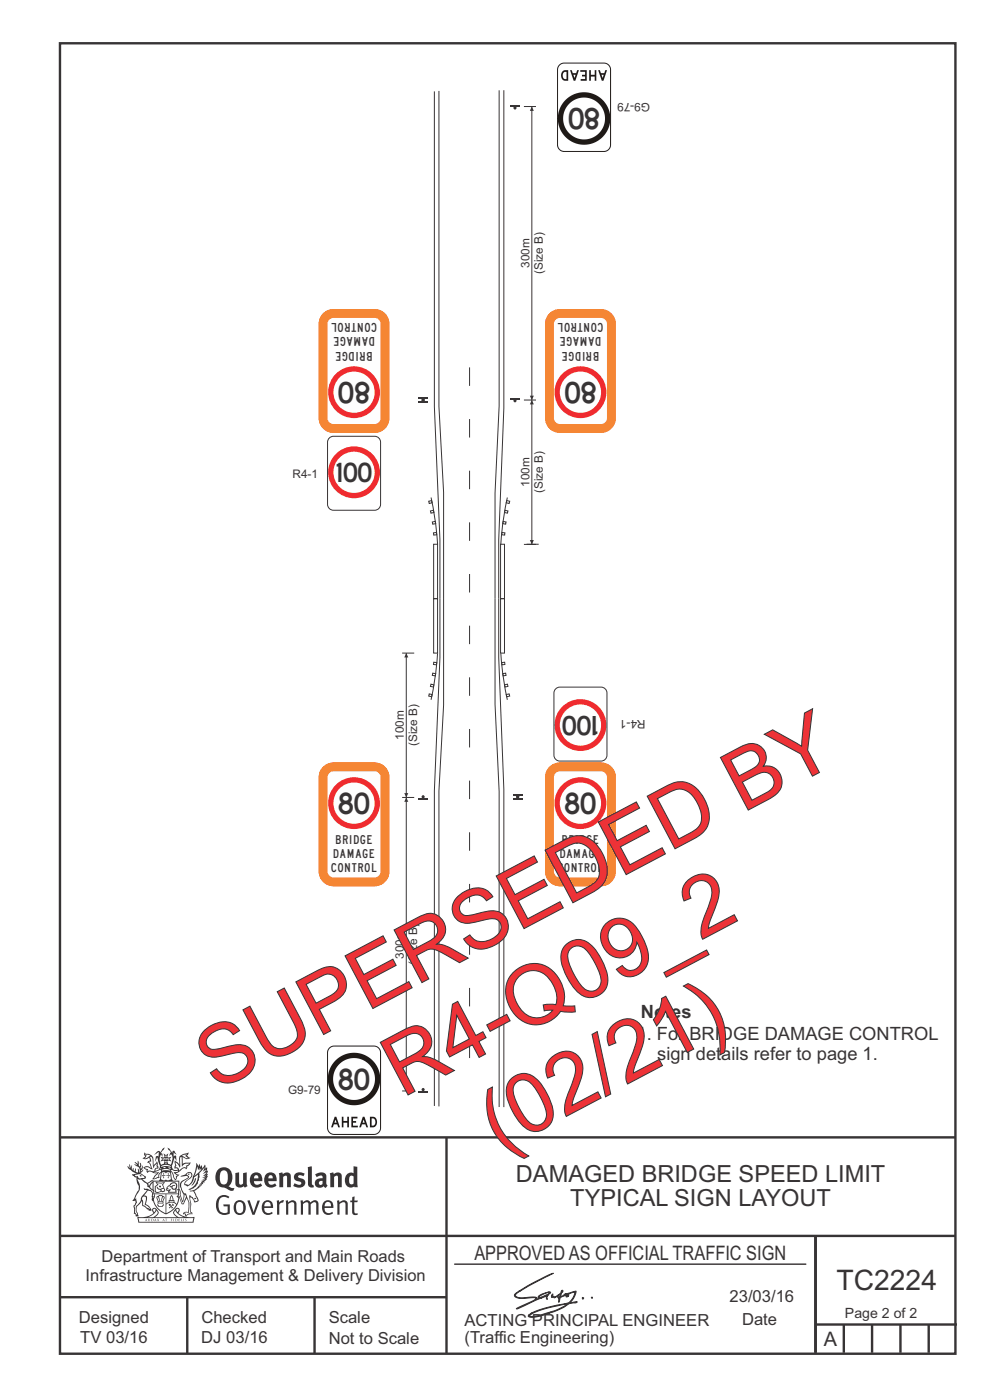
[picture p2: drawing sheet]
<svg xmlns="http://www.w3.org/2000/svg" width="210mm" height="297mm" viewBox="0 0 210 297" stroke-linecap="round" stroke-linejoin="round" font-family="sans-serif">
<g fill="none" stroke="#373435" stroke-width=".51">
<path d="M12.7 9.2h190v278h-190zM12.7 241.3h190M94.7 241.4v45.8M12.7 275.2h82M12.7 262.2h190.1M39.7 275.2v12M66.7 275.2v12M173 262.1v24.9M173 281h30M179 281v6M185 281v6M191 281v6"/>
<path d="M197 281v6"/>
</g>
<path d="M96.4 268.2h74.6" fill="none" stroke="#373435" stroke-width=".21"/>
<g fill="#373435">
<path d="M47 248.4a2.55 2.55 0 0 0 0 2.7l.3 .2a.81 .81 0 0 0 1-1v-.5a1.04 1.04 0 0 0-1.1-1.5zM46.3 248.1a1.82 1.82 0 0 1 2.1-.2 1.82 1.82 0 0 1 .9 1.8 2.29 2.29 0 0 1-.8 2l.7 .3h.5l-.2 .6a2.87 2.87 0 0 1-2-.7 2.12 2.12 0 0 1-1.7-3.1z" fill-rule="evenodd"/>
<path d="M49.9 248.9l.8-.2v2a.46 .46 0 0 0 .3 .6 .46 .46 0 0 0 .6-.3v-2.1l.7-.2v2.4l.2 .5-.5 .3-.3-.3a1.02 1.02 0 0 1-1.2 .3 1.02 1.02 0 0 1-.6-1.1z" fill-rule="evenodd"/>
<path d="M54 249.5l-.1 .5h.9a.49 .49 0 0 0-.2-.6 .49 .49 0 0 0-.6 .1zM53.4 249.1a1.34 1.34 0 0 1 1.6-.2 1.34 1.34 0 0 1 .6 1.5v.2h-1.7a.77 .77 0 0 0 .5 .8 .77 .77 0 0 0 .9-.4l.3 .5a1.59 1.59 0 0 1-2 .2 1.59 1.59 0 0 1-.5-2.1z" fill-rule="evenodd"/>
<path d="M57 249.5l-.1 .5h1a.49 .49 0 0 0-.2-.6 .49 .49 0 0 0-.7 .1zM56.4 249.1a1.34 1.34 0 0 1 1.6-.2 1.34 1.34 0 0 1 .7 1.5v.2h-1.8a.77 .77 0 0 0 .5 .8 .77 .77 0 0 0 .9-.4l.4 .5a1.59 1.59 0 0 1-2.1 .2 1.59 1.59 0 0 1-.5-2.1z" fill-rule="evenodd"/>
<path d="M59.2 248.9l.7-.2 .1 .4a.95 .95 0 0 1 1-.3 .95 .95 0 0 1 .7 .8v2.3h-.8v-2.3a.46 .46 0 0 0-.8 .1v2.2h-.8z" fill-rule="evenodd"/>
<path d="M62.6 249.1a1.75 1.75 0 0 1 2-.1l-.2 .5-.6-.2a.43 .43 0 0 0-.6 .3l.4 .3a1.04 1.04 0 0 1 1.2 1.1 1.04 1.04 0 0 1-1.4 1l-1.2-.4 .3-.6 1 .4 .4-.4a.88 .88 0 0 0-1-.5l-.4-.2-.1-.4z" fill-rule="evenodd"/>
<path d="M65.3 247.6l.8-.2 .1 3.8 .3 .2 .1 .4a.88 .88 0 0 1-1 0 .88 .88 0 0 1-.3-1z" fill-rule="evenodd"/>
<path d="M67.8 250.6a.43 .43 0 0 0-.1 .7 .43 .43 0 0 0 .7-.1v-.7zM66.8 249.1a1.7 1.7 0 0 1 2.4 .1v1.9l.3 .4-.4 .5-.5-.4a1.03 1.03 0 0 1-1.7-.1 1.03 1.03 0 0 1 .8-1.5h.7v-.4a.8 .8 0 0 0-1.2 .1z" fill-rule="evenodd"/>
<path d="M70 248.9l.7-.2 .1 .4a.95 .95 0 0 1 1-.3 .95 .95 0 0 1 .7 .8v2.3h-.8v-2.3a.46 .46 0 0 0-.8 .1v2.2h-.8z" fill-rule="evenodd"/>
<path d="M74.3 249.5a1.48 1.48 0 0 0 0 1.7h.5l.2-.1v-1.5l-.3-.2zM75 247.4l.8 .1 .1 4.4h-.7l-.1-.2a1.26 1.26 0 0 1-1.4 0 1.26 1.26 0 0 1-.5-1.3 1.29 1.29 0 0 1 .4-1.4 1.29 1.29 0 0 1 1.4-.1z" fill-rule="evenodd"/>
<path d="M46.4 253.9a1.72 1.72 0 0 1 2.3 0l-.3 .3a1.24 1.24 0 0 0-1.4-.2 1.24 1.24 0 0 0-.6 1.4 1.49 1.49 0 0 0 1.2 1.9l.7-.1v-1.3h-.8l-.1-.4h1.3v1.9a1.93 1.93 0 0 1-2.2 0 1.93 1.93 0 0 1-.7-2.2l.2-.8z" fill-rule="evenodd"/>
<path d="M50.4 255.1a1.65 1.65 0 0 0 .2 2.2 .99 .99 0 0 0 1-1.4 .78 .78 0 0 0-.4-.8 .78 .78 0 0 0-.8 0zM50 254.9a1.33 1.33 0 0 1 1.6-.1 1.33 1.33 0 0 1 .5 1.4 1.31 1.31 0 0 1-1.3 1.6 1.31 1.31 0 0 1-1.2-1.6v-.6z" fill-rule="evenodd"/>
<path d="M52.5 254.7l.4-.1 .9 2.6 .8-2.5h.5l-1.1 3h-.5z" fill-rule="evenodd"/>
<path d="M56.3 255.2l-.2 .7h1.3a.7 .7 0 0 0-.3-.8 .7 .7 0 0 0-.8 .1zM55.9 255a1.22 1.22 0 0 1 1.5-.2 1.22 1.22 0 0 1 .5 1.5h-1.8a.93 .93 0 0 0 .5 1 .93 .93 0 0 0 1.1-.2l.2 .3a1.43 1.43 0 0 1-1.8 .1 1.43 1.43 0 0 1-.6-1.7z" fill-rule="evenodd"/>
<path d="M58.7 254.7l.4-.1 .1 .5 .4-.4 .6-.1-.2 .5a.66 .66 0 0 0-.8 .7v1.9h-.4z" fill-rule="evenodd"/>
<path d="M60.6 254.7l.4-.1 .1 .5a.94 .94 0 0 1 1-.5 .94 .94 0 0 1 .8 .8v2.3h-.5l-.1-2.5a.81 .81 0 0 0-1.2 .3v2.2h-.4z" fill-rule="evenodd"/>
<path d="M63.7 254.7l.5-.1 .1 .5 .4-.3a.78 .78 0 0 1 1.1 .3 .9 .9 0 0 1 1-.5 .9 .9 0 0 1 .8 .8v2.3h-.5l-.1-2.5a.67 .67 0 0 0-1.1 .3v2.2h-.5v-2.4l-.4-.3-.7 .4v2.3h-.5z" fill-rule="evenodd"/>
<path d="M69 255.2l-.1 .7h1.3a.7 .7 0 0 0-.3-.8 .7 .7 0 0 0-.9 .1zM68.7 255a1.22 1.22 0 0 1 1.5-.2 1.22 1.22 0 0 1 .5 1.5h-1.8a.93 .93 0 0 0 .4 1 .93 .93 0 0 0 1.2-.2l.1 .3a1.44 1.44 0 0 1-1.7 .1 1.44 1.44 0 0 1-.6-1.7z" fill-rule="evenodd"/>
<path d="M71.4 254.7l.5-.1 .1 .5a.94 .94 0 0 1 1-.5 .94 .94 0 0 1 .8 .8v2.3h-.5l-.1-2.5a.81 .81 0 0 0-1.2 .3v2.2h-.4z" fill-rule="evenodd"/>
<path d="M74.7 253.9l.5-.1v.9h.7l-.1 .3h-.6v2.2l.1 .2h.5l.1 .3a.75 .75 0 0 1-1.2-.6v-2.1h-.4v-.3h.4z" fill-rule="evenodd"/>
<path d="M30.8 244.9l1.1 .3-.9 .5h-.4l.6-.5zM31.8 245.4h.2a2.44 2.44 0 0 1 .4 1.9l.1 .5 .7-1-.1 .6 .3 .3a.57 .57 0 0 0-.6 .7l-1-.1-.5 .2 .2-.5-.8-.3 .7-.1 .9 .5 .1-.1-.6-1.3-.2-.2h.5zM30.7 244.4l-.1 .5 .2 .4-.6 .4a1.04 1.04 0 0 0 1.4-.1l.2 .6-.3 .1-.2 .4a.94 .94 0 0 1 .8 1.1l-.2-.1a1.16 1.16 0 0 0-1.5-.1l.3 .4 .4 .2 .1 .5 .2 .1 .1-.2a.94 .94 0 0 1 1.1 .2l.8 .1-1.2 1.2a1.13 1.13 0 0 0 1.2-.2l.4-.1-.1-.4 .5-.8a.83 .83 0 0 0-.6 1.1l-.3-.1-.7 .4 1.1-1.4-.5 .1-.5-.1 1.3-.5-.1-.1-.9 .4v-.3l.2-.2 .3 .1 .1-.3-.2-.4v-.6l-.1-.4-.7 1v-.7a1.42 1.42 0 0 0-1.6-1.8z" fill-rule="evenodd"/>
<path d="M38.5 245.2l.5-.2 .7-.1-.6 .3 .8 .5h-.3zM38.3 245.5l.2-.1 .1 2a1.69 1.69 0 0 1 1.6-.6l-.8 .5 .1 .5a1.1 1.1 0 0 0-1.5 .6l-.1-.5-.2-.2h-.5l.3-.4-.3-.7a1.42 1.42 0 0 1 .8 1.1l.2-.1zM37.1 246.2l.1 1-.2 .3 .1 .4h.5l.1 .2a.96 .96 0 0 1-1.1-.1l-.1 .1a1.06 1.06 0 0 0 1.3 .2v.1a.72 .72 0 0 1-1 .2l.3 .5 .6 .2-.4 .2-.1 .6-.2-.3-.4-1.1-.4-.4 .4 .9a1.54 1.54 0 0 0 .7 1.2l.2-.3a.58 .58 0 0 1 .4-.8l.2-.1h-.3l-.5-.3 .9-.5a.93 .93 0 0 1 1.2-.5v.2l.2-.2 .1-.5a.99 .99 0 0 0 .7-.8l-1.3 .1-.3 .2-.1-1.4 .9 .4 .9-.3h-.4l-.5-.4 .4-.7-.6 .2a1.46 1.46 0 0 0-1.4 2.1v.4l-.2-.4z" fill-rule="evenodd"/>
<path d="M35.6 248.9l.2 .1-.1 .3 .4 .1h-.4v.6l-.1-.6h-.3l.3-.1z" fill-rule="evenodd"/>
<path d="M34.6 248.9l.2 .1v.3l.3 .1h-.3l-.1 .6v-.6h-.4l.4-.1z" fill-rule="evenodd"/>
<path d="M34.3 248.8a.57 .57 0 0 1 .9 .2 .57 .57 0 0 1 .9-.2l.2 1.4h-.2a.57 .57 0 0 1-.9 0 .69 .69 0 0 1-1.1 0zM34.2 248.1l-.3 2.1-.2 .4h3l-.2-.4-.3-2.1h-.2v.2l-.8-.1-.8 .1v-.2z" fill-rule="evenodd"/>
<path d="M34.2 252.4a.3 .3 0 0 0 .6 0 .3 .3 0 0 0-.6 0zM33.3 250.9l.3 .3-.3 .4a.79 .79 0 0 0 0 1.3l.8-.2-.1-.3a.55 .55 0 0 1-.7-.6l.1-.1 .2 .3 .3 .2 .8-.2-.4-.7 .4-.4-.7 .2zM33 250.7l1.1 .2 .9-.2-.4 .6 .4 1.2a.56 .56 0 0 1-.8 .3l-.2 .1a.73 .73 0 0 1-.9 .1 .73 .73 0 0 1-.3-1v-.4l.6-.4z" fill-rule="evenodd"/>
<path d="M35.6 251.8l.7-.4a.58 .58 0 0 1 1-.1 .58 .58 0 0 1-.4 .9l-.3-.3a.43 .43 0 0 1 .6-.4 .57 .57 0 0 0-.8 .2l-.2-.1-.3 .1 .4 .2a.55 .55 0 0 0 .9 .4v.5h-1.3l.3-.4-.1-.1-.6 .1 .2-.3-.2-.1zM35.4 251.8l-.1 .2a.39 .39 0 0 0 .2 .6h.3l-.2 .4h1.9l-.1-.8a.86 .86 0 0 0-.1-1.3 .86 .86 0 0 0-1.3 .4z" fill-rule="evenodd"/>
<path d="M36 254.8h.8v.2h-.8zM36.4 253.8l.2 .8h-.4zM36.4 253.5l-.3 .5-.1 .6h-.2v.4l-.7 .4 .2 .1a1.48 1.48 0 0 1 2.1 .2l.2-.1-.6-.5v-.5h-.2l-.1-.6z" fill-rule="evenodd"/>
<path d="M35.8 255.4l.4 .1 .1 .3 .3-.2-.2-.2a.38 .38 0 0 1 .5 .5l-.2-.2-.3 .2 .3 .2-.3 .3-.1-.4-.4 .4-.1-.2 .4-.3-.1-.1-.2 .1z" fill-rule="evenodd"/>
<path d="M34.5 254h.2v.2l-.2 .6h-.2zM33.6 255.3h.9v.2a.55 .55 0 0 1-.8 .4v-.2l-.2-.1zM33.4 254h.2l.2 .8h-.2zM33.6 255l.8-.1 .1 .2h-.8zM33.8 253.7h.5l-.2 1.1h-.1zM33.3 253.8l-.1 .3 .3 1.1a.48 .48 0 0 0-.1 .6 .48 .48 0 0 0 .5 .2h.5a.49 .49 0 0 0 .2-.8l.3-1.1-.1-.3a1.42 1.42 0 0 0-1.5 0z" fill-rule="evenodd"/>
<path d="M33.7 251.5l.4 .1 .1 .3h-.3z" fill-rule="evenodd"/>
<path d="M41.3 250.1l.3-.2-.2 .8-.6 .8h-.2l.5-.7z" fill-rule="evenodd"/>
<path d="M39.7 249l.3-.2 .5 .2a.88 .88 0 0 1-.6 1.1 1.22 1.22 0 0 0-.8 1.3l.5 .2a.72 .72 0 0 0 .9-.4l.5-.8 .2-.6 .8-.6v.2a2.85 2.85 0 0 1-2 2.9l.1 .1a2.13 2.13 0 0 0 1.9-1.5v-.3a2.01 2.01 0 0 0 .3-1.7l1.1-1.3-.4 1 .7-.5-.7 1 .8-.4-.8 .8 .7-.2-.9 .6 .8-.1-.8 .4h.7l-.8 .3 .3 .2h-.4l.2 .3h-.4l.2 .3h-.4l.1 .2h-.1a2.16 2.16 0 0 1-2 1.1l.1 .2 .4-.1a.76 .76 0 0 1 .7 .8l.5 1.2-.6 .2a1.45 1.45 0 0 0-1.1-1.3l.2 1.8-.1 1.8 .4 .3a1.07 1.07 0 0 0-1.2 .4v-.3l-.5-.2a.87 .87 0 0 1 1.1-.1v-.7a4.4 4.4 0 0 0-.6-3.1l-.1-.3h-.2a2.16 2.16 0 0 1-.7-2.2l.3-.4 1.2-.7a.55 .55 0 0 0-.4-.8zM37.8 252.4a.76 .76 0 0 1 .3 1.1l.6 1.6 .4-1.7 .2 .1a.61 .61 0 0 1-.1 .9l-.3 .8-.2 .1-.7-1.6-.3 .1a1.18 1.18 0 0 0 .1-1.4zM41.8 247.5l.2 .7 .3-.5v.6l.4-.5a1.9 1.9 0 0 1-1.2 1.4l-.3 .3zM38.2 249.6l1.4-.2 .2 .2v.3l-.5 .2a1.26 1.26 0 0 0-.9 1.9l.2 .7a1.84 1.84 0 0 1 .1 2.1l-.4-1.4a.96 .96 0 0 0-.4-1.2l-.4 .2a.78 .78 0 0 1 0 1.3l.1 .3h.4l.4 1.1a.38 .38 0 0 0 .2 .4 .38 .38 0 0 0 .4-.1l.6-1.2a2.94 2.94 0 0 1 .4 2.5l-.1 .4h-.8l-.3 .4v.2l.4-.1 .1 .4 .2 .1a1.02 1.02 0 0 1 1.3-.5v-.4l-.3-.1 .1-1.8-.3-1.3h.1a1.14 1.14 0 0 1 .8 1 .63 .63 0 0 0 .8-.2 .63 .63 0 0 0-.2-.9l-.6-1.2 .9-.6 .2-.4h.3l-.1-.2h.4l-.1-.3h.3l-.1-.3 .5-.1-.2-.2 .6-.4v-.2h-.2l.4-.5h-.3l.3-.5-.4 .1 .4-.5v-.3l-.3 .2 .2-.7-.1-.2-.4 .3v-.8l-.6 .8-.2-.8-.2 .5-.3-.7-.1 .6-.5-.8-.1 1.4-.6 1.8a1.81 1.81 0 0 1-1 1.5l-.6-.2a1.75 1.75 0 0 1 1.1-1.2 .75 .75 0 0 0 .1-1.3 .75 .75 0 0 0-1.2 .4z" fill-rule="evenodd"/>
<path d="M41.2 254.1h.3l.2 .2-.4 .1z" fill-rule="evenodd"/>
<path d="M29.4 258.4h11.6l-.1 .8h-11.4zM31.3 258.2l.5-.1a2.48 2.48 0 0 0 1.4-1.3l.3 .5-.5 .6-.5 .3zM32.5 256.6l.3-.2 .2 .1-.3 .7zM37.2 256.8a2.65 2.65 0 0 0 1.8 1.4h-1.1l-.5-.3-.5-.6zM37.4 256.5l.2-.1 .3 .2-.3 .6zM29.2 258.2l.1 1.2h11.8l.2-1.1-.2-.1a4.1 4.1 0 0 1-3.3-.9l.3-.4-.1-.6a1.06 1.06 0 0 0-1.3 1l.2 .4 .6 .5h-4.7l.3-.1a.84 .84 0 0 0 .6-.8 .84 .84 0 0 0-.5-.8l-.3-.2h-.5l-.1 .6 .3 .4a4.2 4.2 0 0 1-3.4 .9z" fill-rule="evenodd"/>
<path d="M31 258.7l.1 .2h-.2zM31 258.5l-.3 .6 .4-.2 .2 .2z" fill-rule="evenodd"/>
<path d="M31.3 258.6h.3v.4a.25 .25 0 0 0 .2-.1 .25 .25 0 0 0-.1-.3h.1a.29 .29 0 0 1 0 .4 .29 .29 0 0 1-.4 0 .29 .29 0 0 1 0-.4z" fill-rule="evenodd"/>
<path d="M32.2 258.6a.22 .22 0 0 1 .3 .2 .22 .22 0 0 1-.3 .2zM32 258.6l.1 .4a.33 .33 0 0 0 .4 0 .33 .33 0 0 0 0-.4 .33 .33 0 0 0-.5 0z" fill-rule="evenodd"/>
<path d="M32.9 258.7l.1 .2h-.2zM32.9 258.5l-.2 .6 .3-.2 .2 .2z" fill-rule="evenodd"/>
<path d="M33.3 258.6h.2l.1 .1 .2-.1-.2 .2 .2 .3-.3-.3-.1 .3h-.1l.2-.3z" fill-rule="evenodd"/>
<path d="M34.7 258.7l.1 .2h-.2zM34.7 258.5l-.3 .6 .4-.2 .2 .2z" fill-rule="evenodd"/>
<path d="M35 258.5h.5l-.2 .1v.5h-.2l.1-.5z" fill-rule="evenodd"/>
<path d="M36.2 258.6l.3-.1-.1 .1v.2h.1h-.1v.3h-.2z" fill-rule="evenodd"/>
<path d="M36.7 258.6h.2v.5h-.2z" fill-rule="evenodd"/>
<path d="M37.3 258.6a.22 .22 0 0 1 .3 .2 .22 .22 0 0 1-.3 .2zM37.1 258.6v.4a.33 .33 0 0 0 .5 0 .33 .33 0 0 0 0-.4 .33 .33 0 0 0-.5 0z" fill-rule="evenodd"/>
<path d="M37.8 258.6l.4-.1-.2 .1v.2h.1h-.1v.2l.2 .1h-.4z" fill-rule="evenodd"/>
<path d="M38.4 258.6h.2l-.1 .4 .2 .1h-.3z" fill-rule="evenodd"/>
<path d="M38.9 258.6h.2v.5h-.2z" fill-rule="evenodd"/>
<path d="M39.3 258.6h.2h-.1l.2 .3-.2 .2-.1-.1v-.1l.2 .1z" fill-rule="evenodd"/>
<path d="M34.2 247.4a1.51 1.51 0 0 1 2 .2 2.67 2.67 0 0 0-2.1 0zM35.7 247.6l.4 .1 .1 .3-.4-.1zM34.6 247.6h.5l.1 .2h-.4zM34 247.8l.3 .2h-.3zM34.9 246.9l.3-.2 .3 .2zM34.9 245.6l.2 .1v.3h-.2zM35 245.1l.2 .2 .2-.2-.1 .3h-.2zM35.1 246.3h.2l.1 .4-.2-.2-.2 .2zM35.3 245.7l.2-.1v.4h-.2zM34.4 245.7h.3l.1 .3-.4 .1 .2-.2zM35.7 245.7h.3l-.2 .2 .2 .2-.4-.1zM32.7 244.9l1-.5-.1 1-.2-.2-.3 .2-.3 1.1 .5-1 .3 .9a1.84 1.84 0 0 1 .2 1.7l.4 .1a2.48 2.48 0 0 1 2.2 0l.2-.2-.2-.7 .7-1.8 .4 .7-.2-1-.2-.1-.2 .3v-.9l.6 .4-.6-.8-.3 .1-.1 .4-.5-.9-.5-.3 .2 .5 .6 .5-.5 .8 .4-.4a2.06 2.06 0 0 1 0 2.3l-.5-.2-.2-.6 .1-.1 .8 .2-.4-.5 .4-.5-.7 .2-.2-.2 .2-.7-.5 .4-.5-.4 .2 .7-.2 .2-.7-.2 .4 .5-.4 .5 .8-.2 .1 .1-.2 .6-.5 .2a2.02 2.02 0 0 1 0-2.2l.3 .5-.1-.7-.3-.1 .8-1.2-.4 .3-.5 .8-.2-.3a.8 .8 0 0 0-.8 .5z" fill-rule="evenodd"/>
<path d="M29.2 250.1l.3 .1a.61 .61 0 0 1 .8 .4l.3 .2a.8 .8 0 0 1 .6 1l.4 .1 .5 .5a1 1 0 0 1 .5 1.1l-.1 .7v-.5h-.1a.96 .96 0 0 0-.8-1.3l-.2-.2h-.7l-.1-.1-.1 .1 .1 .3h.6l-1.2 1.3-.2 1-.4 .6a1.33 1.33 0 0 0-.5 1.8l.2 .5a1.26 1.26 0 0 1-.5-1.5l-.1-.3a1.56 1.56 0 0 0 .4-1.7l-.3 .2 .2-.5a3.2 3.2 0 0 0 .7-3zM30.4 253.9h.4a2.06 2.06 0 0 1-.1 1.6l.7 .5 .4 .4-.6-.1-.8-.6-.1-.9a.51 .51 0 0 1 .1-.9zM28.6 249.3a1.52 1.52 0 0 1 2.1 .5l-1.1 .2-.2-.1-.1-.4h-.5zM27.5 247v.8l-.3-.4h-.1a3.1 3.1 0 0 0 1.9 1.6l-1 .1 .5 .6 .5 .1 .1 1.1a1.84 1.84 0 0 1-.3 2.5l-.4 .9-.3 .4 .2 .1 .4-.1 .1 .4-.2 .5-.3 .2 .1 1.7h.2l.3 .5 .1 .1 .4-.1-.1-.5a1.3 1.3 0 0 1-.1-1.7l.9-1 .1 1.1 .6 .2 .5 .5 .1-.1 .2 .3h.5a1.85 1.85 0 0 0-1.2-1.4l.1-.3a1.39 1.39 0 0 0 0-1.4l-.5-.1 .5-.5a.66 .66 0 0 1 .9-.4 .66 .66 0 0 1 .3 .9l-.1 .4 .2-.1v.2l-.1 .3 .2 .5 .1-.3a2.24 2.24 0 0 0 .1-2.2 .73 .73 0 0 1-.7-.7 .73 .73 0 0 1 .6-.7v-.2a.94 .94 0 0 0-.9 .8 .48 .48 0 0 1-.1-.6 .48 .48 0 0 1 .5-.2l.5-.3a.51 .51 0 0 0-.8 .2l-.5 .2-1-.8h.6l.2-.5-1.2-.7 .5-.5v-.3l-.5 .4 .1-.2a.69 .69 0 0 0 .2-1v.4l-.2 .3v-1.1l-.3-.2 .1 .6-.1 .2-.4-1.3v.7l-.6-.4 .5 .7-.6-.2 .3 .3a1 1 0 0 1 .7 1.4l-.2-.8v.9l-.5-.2v-.8l-.2 .7-.2-.1-.1-.6-.2 .4-.2-.2 .1-.7-.2 .5z" fill-rule="evenodd"/>
<path d="M29.6 249.4l.2-.1 .3 .2z" fill-rule="evenodd"/>
<path d="M32.4 250.5h5.6v2l-.2-.1v-1.7h-5.2v2.5h5.2v-.8l.1 .2-.1 1.1v-.3h-2.5v4a4.1 4.1 0 0 0 2.6-3.6l.1-.1a4 4 0 0 1-2.8 3.9 4.2 4.2 0 0 1-2.8-4.7l.1 1.2 .1-.1a3.8 3.8 0 0 0 2.5 3.4v-4h-2.5l-.2-.9z" fill-rule="evenodd"/>
<circle cx="40" cy="249.1" r=".17"/>
</g>
<g fill="none" stroke="#373435" stroke-width=".21">
<path d="M92 127h.8v11.5h-.8zM92.8 138.6l-.4 4.5-1 5.4M93.3 127v12.5l-1.2 28.3v66.8M94.1 126.9v22.7l-1 18.2v66.9M99.6 132.7v4M105 127v22.4l.9 18.5v66.9M105.8 127v12.5l1.1 27.9v67.5M106.2 127h.8v11.5h-.8zM106.2 138.6l.5 4.5 .9 5.4M91 147.2l.7 .1-.1 .5-.7-.1zM91.4 145.1l.6 .2-.1 .5-.6-.2zM91.8 142.8l.6 .1-.1 .5-.6-.1z"/>
<path d="M92 140.5l.6 .1v.4h-.7zM99.6 143.7v3.9M99.6 154.6v4M106.4 140.6l.6-.1 .1 .5h-.6zM106.6 142.9l.7-.1v.5l-.6 .1zM107 145.3l.6-.2 .1 .5-.6 .2zM107.4 147.3l.6-.1 .1 .5-.6 .1zM99.6 165.6v3.9M99.6 176.6v3.9M99.6 187.5v3.9"/>
</g>
<path d="M88.7 169.5h2.1" fill="none" stroke="#373435" stroke-width=".36"/>
<circle cx="89.8" cy="169" r=".34" fill="#373435"/>
<path d="M86.2 138.6v30.6M85.3 169.2h2.6" fill="none" stroke="#373435" stroke-width=".21"/>
<g fill="#373435">
<path d="M86.2 138.6l.4 .9h-.8z"/>
<path d="M85.8 168.3h.8l-.4 .9z"/>
</g>
<path d="M86.2 169.2v62.2M99.6 198.6v3.9M99.6 209.6v3.9M85.3 231.4h2.6M99.6 220.5v4" fill="none" stroke="#373435" stroke-width=".21"/>
<g fill="#373435">
<path d="M86.2 169.2l.4 .9h-.8z"/>
<path d="M85.8 230.5h.8l-.4 .9z"/>
</g>
<g fill="none" stroke="#373435" stroke-width=".21">
<path d="M92.1 19.4v66.8l1.2 28.3v12.5M93.1 19.3v66.9l1 18.3v22.4M105.9 19.2v66.9l-.9 18.5v22.4M106.9 19.1v67.5l-1.1 27.9v12.5M99.6 77.9v4M99.6 88.9v3.9M99.6 99.9v3.9M90.9 106.3l.7-.1 .1 .5-.7 .1zM91.3 108.4l.6-.1 .1 .4-.6 .2zM91.4 105.5l1 5.4 .4 4.5M91.7 110.7l.6-.1 .1 .5-.6 .1zM91.9 113h.7v.4l-.6 .1z"/>
<path d="M92 115.5h.8v11.5h-.8zM99.6 110.8v3.9M106.2 115.5h.8v11.5h-.8zM106.5 113h.6l-.1 .5-.6-.1zM106.7 110.6l.6 .1v.5l-.7-.1zM107.1 108.3l.6 .1-.1 .5-.6-.2zM107.5 106.2l.6 .1-.1 .5-.6-.1zM107.6 105.5l-.9 5.4-.5 4.5M111.7 115.5h2.6M85.3 138.5h2.6M99.6 121.8v3.9"/>
</g>
<circle cx="123.1" cy="153.8" r="5.5" fill="#ef2b2f"/>
<path d="M117.7 146.3l.7-.5h.4h8.7a1.25 1.25 0 0 1 1.3 1.2v13.2a1.25 1.25 0 0 1-1.3 1.3h-8.7a1.25 1.25 0 0 1-1.3-1.3v-13.2z" fill="none" stroke="#373435" stroke-width=".21"/>
<circle cx="123.1" cy="153.8" r="4.4" fill="#fefefe"/>
<g fill="#1f1a17">
<path d="M71 236.9l-.8 2.3h.4l.2-.7h.7l.2 .7h.4l-.8-2.3zM71.2 237.5l.2 .7h-.5z" fill-rule="evenodd"/>
<path d="M72.5 236.9h.3v.9h.9v-.9h.3v2.3h-.3v-1h-.9v1h-.3z" fill-rule="evenodd"/>
<path d="M74.5 236.9h1.3v.4h-.9v.5h.6v.4h-.6v.6h1v.4h-1.4z" fill-rule="evenodd"/>
<path d="M77 236.9l-.8 2.3h.4l.2-.7h.7l.2 .7h.4l-.8-2.3zM77.1 237.5l.3 .7h-.5z" fill-rule="evenodd"/>
<path d="M78.5 236.9l.9 .1 .5 .5v1l-.5 .6-.9 .1zM78.8 237.3v1.5h.4l.4-.4v-.7l-.3-.4z" fill-rule="evenodd"/>
<path d="M70.7 228.9a4.4 4.4 0 0 1 8.8 0 4.4 4.4 0 0 1-8.8 0zM69.5 228.9a5.6 5.6 0 0 1 11.2 0 5.6 5.6 0 0 1-11.2 0z" fill-rule="evenodd"/>
</g>
<path d="M69.9 222.3l.9-.4h8.5l.7 .2 .6 .6 .1 .6v16l-.2 .7-.5 .5-.7 .2h-8.5l-.6-.2-.6-.6-.1-.6v-16l.1-.5z" fill="none" stroke="#1f1a17" stroke-width=".21"/>
<path d="M88.7 231.6h2.1" fill="none" stroke="#373435" stroke-width=".36"/>
<circle cx="89.8" cy="231.1" r=".34" fill="#373435"/>
<path d="M108.2 84.6h2.1" fill="none" stroke="#373435" stroke-width=".36"/>
<circle cx="109.2" cy="85" r=".34" fill="#373435"/>
<path d="M111.1 84.9h2.6M112.8 84.9v30.6" fill="none" stroke="#373435" stroke-width=".21"/>
<g fill="#373435">
<path d="M112.4 114.6h.8l-.4 .9z"/>
<path d="M112.8 84.9l.4 .9h-.8z"/>
</g>
<path d="M111.1 22.6h2.6M112.8 22.6v62.3" fill="none" stroke="#373435" stroke-width=".21"/>
<g fill="#373435">
<path d="M112.4 83.9h.8l-.4 1z"/>
<path d="M112.8 22.6l.4 .9h-.8z"/>
</g>
<path d="M111.1 115.5h2.6" fill="none" stroke="#373435" stroke-width=".21"/>
<g fill="#1f1a17">
<path d="M126.9 14.9l.8 2.2h.3l.8-2.2h-.4l-.2 .6h-.7l-.3-.6zM127.6 15.9h.5l-.3 .6z" fill-rule="evenodd"/>
<path d="M125 14.9h.3v1h.8v-1h.4v2.2h-.4v-.9h-.8v.9h-.3z" fill-rule="evenodd"/>
<path d="M123.1 14.9h1.4v2.2h-1.3v-.3h.9v-.6h-.6v-.3h.6v-.7h-1z" fill-rule="evenodd"/>
<path d="M120.9 14.9l.8 2.2h.3l.8-2.2h-.4l-.2 .6h-.7l-.2-.6zM121.6 15.9h.5l-.2 .6z" fill-rule="evenodd"/>
<path d="M119.4 15.1l.3-.2h.8v2.2h-.8l-.5-.4-.2-.9zM119.6 15.4l-.2 .4v.6l.3 .3 .5 .1v-1.6z" fill-rule="evenodd"/>
<path d="M119.5 25.1a4.4 4.4 0 0 1 8.8 0 4.4 4.4 0 0 1-8.8 0zM118.3 25.1a5.6 5.6 0 0 1 11.2 0 5.6 5.6 0 0 1-11.2 0z" fill-rule="evenodd"/>
</g>
<path d="M118.7 13.8l.9-.4h8.5l.7 .2 .5 .5 .2 .7v15.9l-.2 .8-.5 .5-.7 .1h-8.5l-.7-.2-.5-.5-.1-.7v-15.9l.1-.6z" fill="none" stroke="#1f1a17" stroke-width=".21"/>
<path d="M108.2 22.4h2.1" fill="none" stroke="#373435" stroke-width=".36"/>
<circle cx="109.2" cy="22.9" r=".34" fill="#373435"/>
<path d="M108.8 169.5h2.1" fill="none" stroke="#373435" stroke-width=".36"/>
<circle cx="109.8" cy="169" r=".34" fill="#373435"/>
<path d="M108.8 168.6h2.1" fill="none" stroke="#373435" stroke-width=".36"/>
<circle cx="109.8" cy="169" r=".34" fill="#373435"/>
<path d="M88.7 84.4h2.1" fill="none" stroke="#373435" stroke-width=".36"/>
<circle cx="89.8" cy="84.9" r=".34" fill="#373435"/>
<path d="M88.7 85.3h2.1" fill="none" stroke="#373435" stroke-width=".36"/>
<circle cx="89.8" cy="84.9" r=".34" fill="#373435"/>
<circle cx="75.1" cy="100.2" r="5.5" fill="#ef2b2f"/>
<path d="M69.7 93.1l.6-.5h.4h8.8a1.25 1.25 0 0 1 1.2 1.2v13.2a1.25 1.25 0 0 1-1.2 1.2h-8.8a1.25 1.25 0 0 1-1.2-1.2v-13.2z" fill="none" stroke="#373435" stroke-width=".21"/>
<circle cx="75.1" cy="100.2" r="4.4" fill="#fefefe"/>
<g fill="#f58634">
<path d="M68.8 162.4l1.2-.6h.7h8.8a3.1 3.1 0 0 1 3.1 3.1v20a3.1 3.1 0 0 1-3.1 3.1h-8.8a3.1 3.1 0 0 1-3.1-3.1v-20a3.1 3.1 0 0 1 1.2-2.5z" fill-rule="evenodd"/>
<path d="M68.8 162.4l1.2-.6h.7h8.8a3.1 3.1 0 0 1 3.1 3.1v20a3.1 3.1 0 0 1-3.1 3.1h-8.8a3.1 3.1 0 0 1-3.1-3.1v-20a3.1 3.1 0 0 1 1.2-2.5z" fill-rule="evenodd"/>
</g>
<path d="M69.7 164.1l.6-.4 .4-.1h8.8a1.25 1.25 0 0 1 1.2 1.3v20a1.25 1.25 0 0 1-1.2 1.2h-8.8a1.25 1.25 0 0 1-1.2-1.2v-20z" fill-rule="evenodd" fill="#fefefe"/>
<circle cx="75.1" cy="170.4" r="5.5" fill="#ef2b2f"/>
<circle cx="75.1" cy="170.4" r="4.4" fill="#fefefe"/>
<g fill="#f58634">
<path d="M116.3 162.9a3.1 3.1 0 0 1 2.5-1.1h8.7a3.1 3.1 0 0 1 3.1 3.1v20a3.1 3.1 0 0 1-3.1 3.1h-8.7a3.1 3.1 0 0 1-3.2-3.1v-20l.1-.7z" fill-rule="evenodd"/>
<path d="M116.3 162.9a3.1 3.1 0 0 1 2.5-1.1h8.7a3.1 3.1 0 0 1 3.1 3.1v20a3.1 3.1 0 0 1-3.1 3.1h-8.7a3.1 3.1 0 0 1-3.2-3.1v-20l.1-.7z" fill-rule="evenodd"/>
</g>
<path d="M118 163.9l.8-.3h8.7a1.25 1.25 0 0 1 1.3 1.3v20a1.25 1.25 0 0 1-1.3 1.2h-8.7a1.25 1.25 0 0 1-1.3-1.2v-20l.1-.4z" fill-rule="evenodd" fill="#fefefe"/>
<circle cx="123.1" cy="170.4" r="5.5" fill="#ef2b2f"/>
<circle cx="123.1" cy="170.4" r="4.4" fill="#fefefe"/>
<g fill="#f58634">
<path d="M68.8 66.3l1.2-.6 .7-.1h8.8a3.1 3.1 0 0 1 3.1 3.1v20a3.1 3.1 0 0 1-3.1 3.1h-8.8a3.1 3.1 0 0 1-3.1-3.1v-20a3.1 3.1 0 0 1 1.2-2.4z" fill-rule="evenodd"/>
<path d="M68.8 66.3l1.2-.6 .7-.1h8.8a3.1 3.1 0 0 1 3.1 3.1v20a3.1 3.1 0 0 1-3.1 3.1h-8.8a3.1 3.1 0 0 1-3.1-3.1v-20a3.1 3.1 0 0 1 1.2-2.4z" fill-rule="evenodd"/>
</g>
<path d="M69.7 68l.6-.5h.4h8.8a1.25 1.25 0 0 1 1.2 1.2v20a1.25 1.25 0 0 1-1.2 1.3h-8.8a1.25 1.25 0 0 1-1.2-1.3v-20z" fill-rule="evenodd" fill="#fefefe"/>
<circle cx="75.1" cy="83.2" r="5.5" fill="#ef2b2f"/>
<circle cx="75.1" cy="83.2" r="4.4" fill="#fefefe"/>
<g fill="#f58634">
<path d="M116.3 66.7a3.1 3.1 0 0 1 2.5-1.1h8.7a3.1 3.1 0 0 1 3.1 3.1v20a3.1 3.1 0 0 1-3.1 3.1h-8.7a3.1 3.1 0 0 1-3.2-3.1v-20l.1-.7z" fill-rule="evenodd"/>
<path d="M116.3 66.7a3.1 3.1 0 0 1 2.5-1.1h8.7a3.1 3.1 0 0 1 3.1 3.1v20a3.1 3.1 0 0 1-3.1 3.1h-8.7a3.1 3.1 0 0 1-3.2-3.1v-20l.1-.7z" fill-rule="evenodd"/>
</g>
<path d="M117.7 68l.7-.5h.4h8.7a1.25 1.25 0 0 1 1.3 1.2v20a1.25 1.25 0 0 1-1.3 1.3h-8.7a1.25 1.25 0 0 1-1.3-1.3v-20z" fill-rule="evenodd" fill="#fefefe"/>
<circle cx="123.1" cy="83.2" r="5.5" fill="#ef2b2f"/>
<circle cx="123.1" cy="83.2" r="4.4" fill="#fefefe"/>
<path d="M125.4 275.3a.15 .15 0 0 0 .3 0 .15 .15 0 0 0-.3 0zM123.5 275.2l.2 .4 .1-.2zM120.4 274.7l.1 .3 .1-.5zM120 274.5h.2l-.1 .6 .4-.1h-.3v-.2l.5-.3v-.1zM113 278.4l-.2 .3 3-1.1 4.5-1-1.5 .9-2.3 1h.4l2.5-1 1.4-.9 1.5-.2 .1-.2-.1-.1-1.3 .3 .7-1 .5-1.2a.22 .22 0 0 0-.1-.3 .22 .22 0 0 0-.3 .1l-1.1 .4 1.3-.4-.5 1.3-.8 1-4.9 1.1zM118.6 275.2l.1 .2zM119.2 273.9v.1zM117.1 274.6l-.1 .4a.21 .21 0 0 0 .1 .2 .21 .21 0 0 0 .3-.1l.2 .2 1.2-.8-.1 .6h-.4l.2 .4v.8l.4-1.1 .3-.2h-.3l.1-.1 .1-.7 .3-.2v-.3l-.3 .1-.3 .6-1 .7-.3-.1-.4 .1 .2-.6zM119.1 275l1-.2 .1-.3-.6 .1 .1 .2zM112.6 278.6l-.1 .4 .5-.6zM112.2 278.9l-.2 .3a1.58 1.58 0 0 0 1.8 .2l2.2-.6 .7-.4-2.4 .7a2.84 2.84 0 0 1-2 0l.2-.3zM109.3 274.5l-.2 .3 .1 .3 .9 .3 3.6-.1-.5 .6-3.4 1.5-.3 .2 .1 .1 5.3-2.3-.1-.2h-.5l.5-.4 1.5-.7-1.3 .4-.8 .6a.38 .38 0 0 1-.1 .5 .38 .38 0 0 1-.4 .1l.2-.3a1.27 1.27 0 0 0-1.5-.2h-2.5a.43 .43 0 0 1-.5-.1 .43 .43 0 0 1 .1-.6l.8-.6zM110.1 273.9h.2l2.1-1.2 5-2.6-4.2 2zM114.7 275.2l.2 .2 1.1-.4 .8-.9h-.5l.3 .2zM116.1 274.9l-.2 .6 .2 .1z" fill-rule="evenodd" fill="#373435" stroke="#373435" stroke-width=".21"/>
<g font-size="17.6" fill="#ed3237">
<text x="45.8" y="231.6" transform="rotate(-28 45.8 231.6)">SUPERSEDED BY</text>
<text x="85.3" y="232.9" transform="rotate(-28 85.3 232.9)">R4-Q09_2</text>
<text x="105.8" y="244.4" transform="rotate(-28 105.8 244.4)">(02/21)</text>
</g>
<text font-size="6" fill="#373435" x="177.4" y="273.7">TC2224</text>
<g font-size="5" fill="#373435">
<text x="109.4" y="250.7">DAMAGED BRIDGE SPEED LIMIT</text>
<text x="121" y="255.9">TYPICAL SIGN LAYOUT</text>
</g>
<g font-size="4.5" fill="#373435">
<text x="127.1" y="22.9" transform="rotate(-180 127.1 22.9)">80</text>
<text x="78.4" y="81" transform="rotate(-180 78.4 81)">80</text>
<text x="126.4" y="81" transform="rotate(-180 126.4 81)">80</text>
<text x="71.9" y="172.6">80</text>
<text x="119.9" y="172.6">80</text>
<text x="71.9" y="231.2">80</text>
</g>
<g font-size="4.2" fill="#373435">
<text x="100.6" y="267.2">APPROVED AS OFFICIAL TRAFFIC SIGN</text>
<text x="174.7" y="285.6">A</text>
</g>
<g font-size="4.1" fill="#373435">
<text x="71.5" y="102.2">100</text>
<text x="126.8" y="151.8" transform="rotate(-180 126.8 151.8)">100</text>
</g>
<g font-size="3.9" fill="#373435">
<text x="135.9" y="215.9">Notes</text>
<text x="135" y="220.7">1. For BRIDGE DAMAGE CONTROL</text>
<text x="139.4" y="224.9">sign details refer to page 1.</text>
</g>
<g font-size="3.5" fill="#373435">
<text x="21.6" y="267.8">Department of Transport and Main Roads</text>
<text x="18.2" y="271.8">Infrastructure Management &amp; Delivery Division</text>
<text x="16.7" y="280.6">Designed</text>
<text x="42.7" y="280.6">Checked</text>
<text x="69.7" y="280.6">Scale</text>
<text x="98.5" y="281.3">ACTING PRINCIPAL ENGINEER</text>
<text x="154.7" y="276.1">23/03/16</text>
<text x="157.4" y="281.2">Date</text>
<text x="17" y="284.8">TV 03/16</text>
<text x="42.7" y="284.8">DJ 03/16</text>
<text x="69.7" y="285.2">Not to Scale</text>
<text x="98.5" y="284.8">(Traffic Engineering)</text>
</g>
<text font-size="3" fill="#373435" x="179.2" y="279.6">Page 2 of 2</text>
<g font-size="2.5" fill="#373435">
<text x="137.9" y="21.9" transform="rotate(-180 137.9 21.9)">G9-79</text>
<text x="112.3" y="56.8" transform="rotate(-90 112.3 56.8)">300m</text>
<text x="115.1" y="58.1" transform="rotate(-90 115.1 58.1)">(Size B)</text>
<text x="62.1" y="101.3">R4-1</text>
<text x="112.3" y="103.3" transform="rotate(-90 112.3 103.3)">100m</text>
<text x="115.1" y="104.6" transform="rotate(-90 115.1 104.6)">(Size B)</text>
<text x="136.9" y="152.7" transform="rotate(-180 136.9 152.7)">R4-1</text>
<text x="85.7" y="156.9" transform="rotate(-90 85.7 156.9)">100m</text>
<text x="88.5" y="158.3" transform="rotate(-90 88.5 158.3)">(Size B)</text>
<text x="85.7" y="203.4" transform="rotate(-90 85.7 203.4)">300m</text>
<text x="88.5" y="204.7" transform="rotate(-90 88.5 204.7)">(Size B)</text>
<text x="61.1" y="232.2">G9-79</text>
</g>
<g font-size="1.9" fill="#373435">
<text x="79.4" y="71.6" transform="rotate(-180 79.4 71.6)">DAMAGE</text>
<text x="79.9" y="68.6" transform="rotate(-180 79.9 68.6)">CONTROL</text>
<text x="127.4" y="71.6" transform="rotate(-180 127.4 71.6)">DAMAGE</text>
<text x="127.9" y="68.6" transform="rotate(-180 127.9 68.6)">CONTROL</text>
<text x="78.9" y="74.6" transform="rotate(-180 78.9 74.6)">BRIDGE</text>
<text x="126.9" y="74.6" transform="rotate(-180 126.9 74.6)">BRIDGE</text>
<text x="71.3" y="179">BRIDGE</text>
<text x="119.3" y="179">BRIDGE</text>
<text x="70.4" y="185">CONTROL</text>
<text x="70.8" y="182">DAMAGE</text>
<text x="118.4" y="185">CONTROL</text>
<text x="118.9" y="182">DAMAGE</text>
</g>
</svg>
